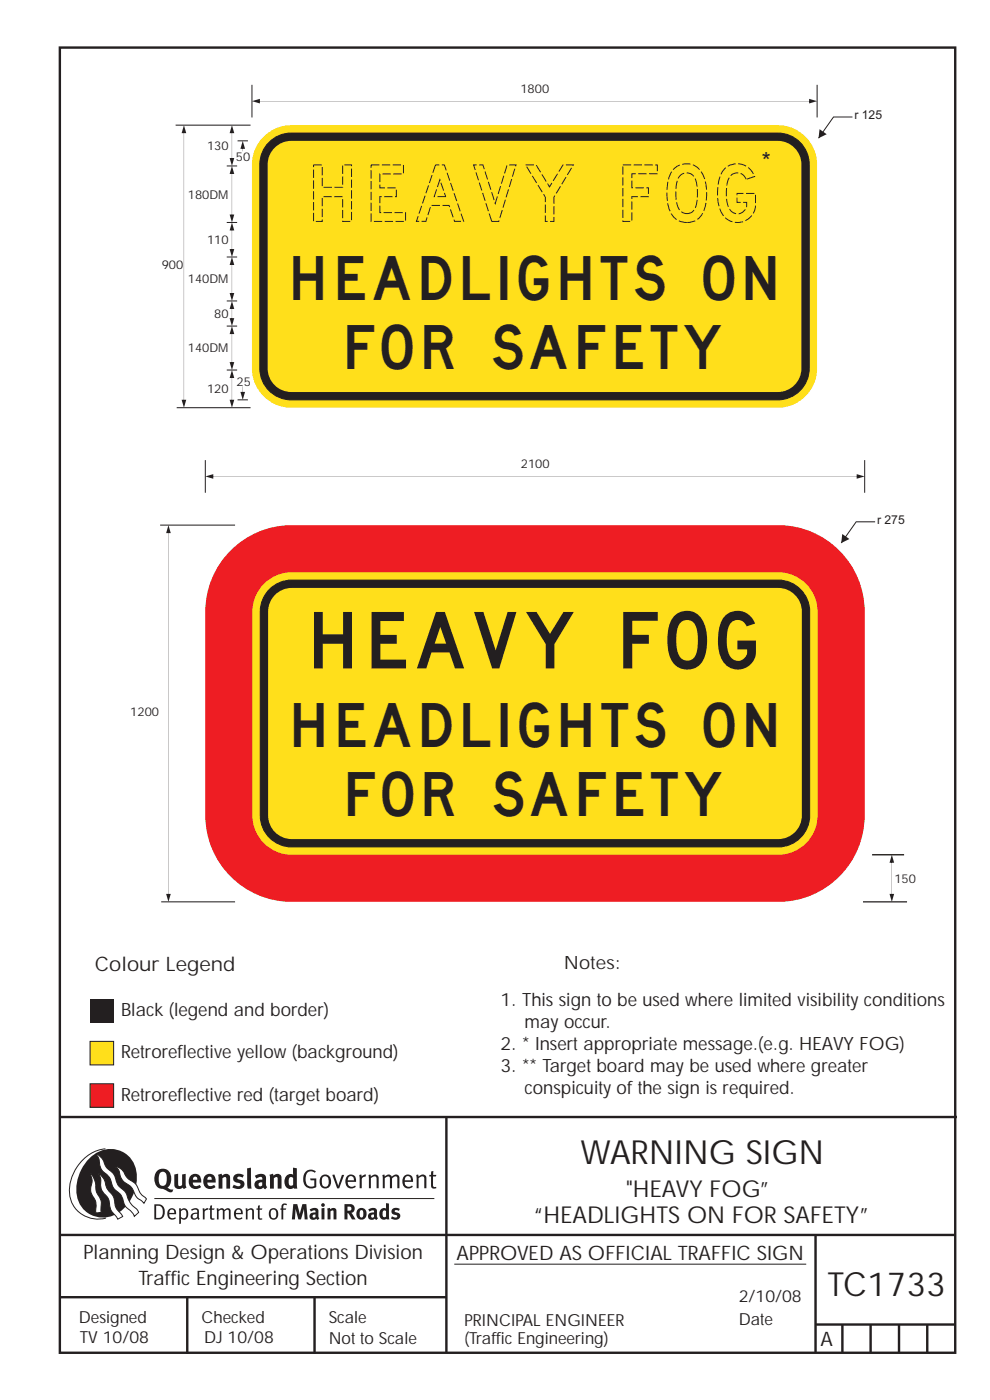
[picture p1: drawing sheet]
<svg xmlns="http://www.w3.org/2000/svg" width="210mm" height="297mm" viewBox="0 0 210 297" stroke-linecap="round" stroke-linejoin="round" font-family="sans-serif">
<g fill="none" stroke="#231f20" stroke-width=".51">
<path d="M12.7 10.1h189.9v276.9h-189.9zM12.7 237h190.3M94.7 236.9v50.1M12.7 262h190M12.7 275.2h82M39.7 275.2v12M66.7 275.2v12M173 262.1v24.9M173.1 281h29.6M178.7 281v6M184.7 281v6M190.7 281v6"/>
<path d="M196.7 281v6"/>
</g>
<path d="M96.4 268.2h74.6" fill="none" stroke="#231f20" stroke-width=".21"/>
<g fill="#231f20">
<path d="M64.9 248.5a1.61 1.61 0 0 1 2.1 0l-.2 .3a1.17 1.17 0 0 0-1.4-.2 1.17 1.17 0 0 0-.6 1.3 1.42 1.42 0 0 0 1.2 1.8l.7-.1v-1.2h-.8l-.1-.4h1.3v1.8a1.82 1.82 0 0 1-2.2 0 1.82 1.82 0 0 1-.6-2.1l.2-.7z" fill-rule="evenodd"/>
<path d="M68.2 249.4a1.77 1.77 0 0 0 .4 2.7 1.39 1.39 0 0 0 1.4-.5 1.39 1.39 0 0 0 .2-1.5 1.19 1.19 0 0 0-2-.7zM68.5 249.7a.83 .83 0 0 1 1 .1 .83 .83 0 0 1 .2 .9 .75 .75 0 0 1-.6 1.1 .75 .75 0 0 1-.8-.9v-.9z" fill-rule="evenodd"/>
<path d="M70.5 249.2h.4l.8 2.4 .8-2.4h.5l-1.1 2.9h-.4z" fill-rule="evenodd"/>
<path d="M73.6 249.6a1.74 1.74 0 0 0 .5 2.5l.9-.1 .5-.2-.2-.3a.89 .89 0 0 1-1.1 .2 .89 .89 0 0 1-.4-1h1.7a1.15 1.15 0 0 0-.4-1.4 1.15 1.15 0 0 0-1.5 .3zM74 249.7a.67 .67 0 0 1 .8-.1 .67 .67 0 0 1 .3 .8h-1.3z" fill-rule="evenodd"/>
<path d="M76.2 249.3l.4-.1 .1 .4 .5-.4h.5l-.2 .5a.61 .61 0 0 0-.8 .6v1.8h-.4z" fill-rule="evenodd"/>
<path d="M78.1 249.3l.5-.1 .1 .4a.89 .89 0 0 1 .9-.4 .89 .89 0 0 1 .7 .7v2.2h-.4v-2.2l-.1-.2-.3-.1-.8 .3v2.2h-.4z" fill-rule="evenodd"/>
<path d="M81.1 249.3l.4-.1 .1 .4a.83 .83 0 0 1 .8-.4 .83 .83 0 0 1 .7 .4 .86 .86 0 0 1 .9-.4 .86 .86 0 0 1 .7 .7v2.2h-.4l-.1-2.4a.5 .5 0 0 0-.8 .1l-.2 .2v2.1h-.5v-2.3l-.4-.2-.7 .3v2.2h-.4z" fill-rule="evenodd"/>
<path d="M85.7 249.6a1.74 1.74 0 0 0 .5 2.5l.9-.1 .5-.2-.2-.3a.89 .89 0 0 1-1.1 .2 .89 .89 0 0 1-.4-1h1.7a1.15 1.15 0 0 0-.5-1.4 1.15 1.15 0 0 0-1.4 .3zM86 249.7a.67 .67 0 0 1 .9-.1 .67 .67 0 0 1 .3 .8h-1.3z" fill-rule="evenodd"/>
<path d="M88.3 249.3l.4-.1 .1 .4a.89 .89 0 0 1 .9-.4 .89 .89 0 0 1 .7 .7v2.2h-.4v-2.2l-.1-.2-.3-.1-.8 .3v2.2h-.4z" fill-rule="evenodd"/>
<path d="M91.5 248.5l.4-.1v.8h.7l-.2 .4h-.5v2.1l.1 .1h.5l.1 .2a.71 .71 0 0 1-1.2-.5v-1.9h-.3v-.4h.3z" fill-rule="evenodd"/>
<path d="M37 249.2l.8-.2v2a.46 .46 0 0 0 .2 .6 .46 .46 0 0 0 .6-.3v-2.1l.8-.2v2.3l.2 .6-.6 .3-.2-.3a1.03 1.03 0 0 1-1.2 .3 1.03 1.03 0 0 1-.6-1.1z" fill-rule="evenodd"/>
<path d="M40.4 249.4a1.64 1.64 0 0 0 0 2.3 1.64 1.64 0 0 0 2.3 .1l-.4-.5a.78 .78 0 0 1-.9 .3 .78 .78 0 0 1-.5-.7h1.8a1.37 1.37 0 0 0-.6-1.7 1.37 1.37 0 0 0-1.7 .2zM41 249.8a.48 .48 0 0 1 .7-.1 .48 .48 0 0 1 .2 .6h-1z" fill-rule="evenodd"/>
<path d="M43.5 249.4a1.65 1.65 0 0 0-.2 2 1.65 1.65 0 0 0 1.9 .7l.5-.3-.3-.5a.78 .78 0 0 1-.9 .4 .78 .78 0 0 1-.5-.8h1.8a1.37 1.37 0 0 0-.6-1.7 1.37 1.37 0 0 0-1.7 .2zM44.1 249.8a.48 .48 0 0 1 .6-.1 .48 .48 0 0 1 .2 .6h-.9z" fill-rule="evenodd"/>
<path d="M46.3 249.2l.7-.2 .1 .4a.95 .95 0 0 1 1-.3 .95 .95 0 0 1 .7 .8v2.3h-.8v-2.3l-.3-.2-.5 .3v2.2h-.8z" fill-rule="evenodd"/>
<path d="M49.7 249.4a1.73 1.73 0 0 1 2-.1l-.2 .5-.6-.2a.42 .42 0 0 0-.6 .3l.2 .2a1.23 1.23 0 0 1 1.4 1.1 1.47 1.47 0 0 1-2.3 .9l-.3-.2 .3-.6 .7 .3a.47 .47 0 0 0 .7-.3 .87 .87 0 0 0-1-.5l-.4-.2-.1-.4z" fill-rule="evenodd"/>
<path d="M54.1 249.4l.3 .6 .3-.2a.62 .62 0 0 1 .9 .1v.4a1.21 1.21 0 0 0-1.3 .3 1.21 1.21 0 0 0-.2 1.3 1.19 1.19 0 0 0 1.7 0l.5 .4 .4-.5-.3-.3v-1.4a.96 .96 0 0 0-1.3-1.1zM55 250.9l.6-.1v.7a.43 .43 0 0 1-.6 .1 .43 .43 0 0 1 0-.7z" fill-rule="evenodd"/>
<path d="M57.2 249.2l.7-.2 .1 .4a.95 .95 0 0 1 1-.3 .95 .95 0 0 1 .7 .8v2.3h-.8v-2.3l-.3-.2-.5 .3v2.2h-.8z" fill-rule="evenodd"/>
<path d="M62.2 247.7v1.5a1.29 1.29 0 0 0-1.4 .1 1.29 1.29 0 0 0-.5 1.4 1.24 1.24 0 0 0 .5 1.3 1.24 1.24 0 0 0 1.5 0l.1 .2h.7l-.1-4.4zM61.5 249.8l.4-.1 .3 .2v1.4l-.3 .2a.48 .48 0 0 1-.6-.4 1.52 1.52 0 0 1 .2-1.3z" fill-rule="evenodd"/>
<path d="M52.4 247.9l.8-.2 .2 4.5h-.8l-.1-.2z" fill-rule="evenodd"/>
</g>
<path d="M22.4 243.7a9 9 0 0 0-7.4 10.9 6.2 6.2 0 0 0 7.5 3.8M32.7 254.3h59.4" fill="none" stroke="#231f20" stroke-width=".21"/>
<path d="M19.1 245.6a5.7 5.7 0 0 1 6.5-1.4 5.7 5.7 0 0 1 3.4 5.7 8.6 8.6 0 0 1-6.2 8.3 5.7 5.7 0 0 1-6.5-7 9.9 9.9 0 0 1 2.8-5.6z" fill-rule="evenodd" fill="#231f20"/>
<path d="M24.4 247.4a3.1 3.1 0 0 1 2.3 2.1l.8 .8a3.2 3.2 0 0 1 2 2.4l.4 .6 1.2 1-.6 1-.2-.3a3.5 3.5 0 0 1-1.9-2.1 3.8 3.8 0 0 0-2.1-2.2 3.5 3.5 0 0 1-1-2.2zM20.4 244.8a3.4 3.4 0 0 1 1.9 2.4l.7 .9a3.3 3.3 0 0 1 1.7 2.6 4.4 4.4 0 0 0 1.7 2l.3 .3a6.1 6.1 0 0 0 2.5 3.7l.2 .5-.9 .9a6.1 6.1 0 0 0-1.9-2.3l-.4-.7a3.6 3.6 0 0 0-1.9-2.8l-.6-1a3.6 3.6 0 0 0-1.9-2.8 3.7 3.7 0 0 1-.8-2.4zM21 249a3.4 3.4 0 0 1 1.5 2.7l.6 1a3.8 3.8 0 0 1 1.4 3.1l.3 .7 1.2 1.6-1 .5-.5-.7a3.2 3.2 0 0 1-1.3-2.8 4.3 4.3 0 0 0-1.4-2.2 4.7 4.7 0 0 1-.5-3zM19.2 249a5.1 5.1 0 0 1 1.2 3.7l.3 .6a3.1 3.1 0 0 1 .7 3l.1 .9-1.1 .1-.1-.7a3.5 3.5 0 0 0-.9-3.3 3.6 3.6 0 0 1 .1-2.5z" fill-rule="evenodd" fill="#fff" stroke="#231f20" stroke-width=".21"/>
<g fill="#231f20">
<path d="M33.4 248.4a2.51 2.51 0 0 0 .4 3.7l.8 .1a2.78 2.78 0 0 0 2 .7l.2-.6h-.6l-.7-.3a2.56 2.56 0 0 0 0-3.8 1.83 1.83 0 0 0-2.1 .2zM34 248.7a.87 .87 0 0 1 1 .1 .87 .87 0 0 1 .4 .9v.4a1.17 1.17 0 0 1-.9 1.5l-.3-.1a2.38 2.38 0 0 1-.2-2.8z" fill-rule="evenodd"/>
<path d="M33.1 255.8v2.6a1.12 1.12 0 0 0 1.2-.3 1.12 1.12 0 0 0 .2-1.2l-.1-.5-.3-.5zM32.7 255.5h1.1a1.67 1.67 0 0 1 1.2 1.6 1.67 1.67 0 0 1-1.3 1.6h-1zM36.1 256.8l-.2 .5h1.1a.55 .55 0 0 0-.3-.6 .55 .55 0 0 0-.6 .1zM35.8 256.6a.95 .95 0 0 1 1.2-.1 .95 .95 0 0 1 .4 1.1h-1.5a.72 .72 0 0 0 .4 .8 .72 .72 0 0 0 .9-.2l.1 .3a1.15 1.15 0 0 1-1.5 0 1.15 1.15 0 0 1-.2-1.5zM38.4 257v1.1a.7 .7 0 0 0 .9 .2 .7 .7 0 0 0 .2-.9 .61 .61 0 0 0-.4-.7 .61 .61 0 0 0-.7 .3zM38 256.4l.3-.1 .1 .4a.95 .95 0 0 1 1.2-.2 .95 .95 0 0 1 .3 1.2 .92 .92 0 0 1-.5 .9 .92 .92 0 0 1-1-.1v1.1l-.4 .1zM40.9 257.7a.5 .5 0 0 0 .2 .8 .5 .5 0 0 0 .7-.4v-.6zM40.5 256.6a1 1 0 0 1 1.7 .3v1.4l.2 .2-.2 .3-.3-.4a.78 .78 0 0 1-1.4 0 .78 .78 0 0 1 .8-1.1h.5a.58 .58 0 0 0-.3-.7 .58 .58 0 0 0-.7 .2zM43 256.4l.3-.1 .1 .4 .3-.3 .5-.1-.2 .4a.52 .52 0 0 0-.6 .5v1.5h-.4zM44.6 255.8l.4-.1-.1 .7h.6l-.1 .2h-.5v1.5a.35 .35 0 0 0 .6 .3v.3a.57 .57 0 0 1-.6 0 .57 .57 0 0 1-.3-.5v-1.6h-.3v-.2h.3zM45.9 256.4l.4-.1 .1 .4 .2-.2a.64 .64 0 0 1 1 .2 .7 .7 0 0 1 .8-.4 .7 .7 0 0 1 .5 .6v1.8h-.4v-1.7l-.2-.4-.7 .4v1.7h-.3v-1.7a.38 .38 0 0 0-.3-.4 .38 .38 0 0 0-.5 .2l-.1 .2v1.7h-.4zM50.2 256.8l-.2 .5h1.1a.55 .55 0 0 0-.2-.6 .55 .55 0 0 0-.7 .1zM49.9 256.6a.95 .95 0 0 1 1.2-.1 .95 .95 0 0 1 .4 1.1h-1.5a.72 .72 0 0 0 .4 .8 .72 .72 0 0 0 .9-.2l.1 .3a1.15 1.15 0 0 1-1.5 0 1.15 1.15 0 0 1-.2-1.5zM52.1 256.4l.3-.1 .1 .4a.72 .72 0 0 1 .8-.4 .72 .72 0 0 1 .6 .6v1.8h-.4v-1.6a.45 .45 0 0 0-.3-.5 .45 .45 0 0 0-.5 .2l-.2 .2v1.7h-.3zM54.7 255.8l.4-.1v.7h.6l-.1 .2h-.5v1.5a.35 .35 0 0 0 .5 .3v.3a.57 .57 0 0 1-.6 0 .57 .57 0 0 1-.3-.5v-1.6h-.3v-.2h.3zM57.6 256.7l-.2 .8a.65 .65 0 0 0 .3 .8 .65 .65 0 0 0 .8-.2l.1-.1a.93 .93 0 0 0-.7-1.4zM57.3 256.6a1.12 1.12 0 0 1 1.4 0 1.12 1.12 0 0 1 .2 1.5 1.01 1.01 0 0 1-1.2 .6 1.01 1.01 0 0 1-.7-1.2zM59.9 255.5l.5-.2 .5 .1-.2 .3-.3-.1-.3 .2v.6h.6l-.1 .2h-.5v2.1h-.4v-2.1h-.2v-.2h.2zM62.2 255.4l-.3 3.3h.7l.1-2.3 .6 2.3h.5l.7-2.3 .1 2.3h.7l-.3-3.3h-.9l-.5 2.2-.5-2.2zM65.7 256.6l.3 .4a.51 .51 0 0 1 .5-.3 .51 .51 0 0 1 .4 .4v.1a.88 .88 0 0 0-1.1 .3 .88 .88 0 0 0 .2 1.2 .9 .9 0 0 0 1.1-.2l.3 .3 .4-.4-.3-.3v-1a.87 .87 0 0 0-.4-.9 .87 .87 0 0 0-1 .2zM66.4 257.7l.5-.1v.6l-.1 .1h-.3l-.2-.2zM68.2 256.3v2.4h.6v-2.5zM68.1 255.6a.4 .4 0 0 0 .8 0 .4 .4 0 0 0-.8 0zM69.4 256.4l.1 2.3h.6v-1.7a.33 .33 0 0 1 .4-.2 .33 .33 0 0 1 .2 .3v1.6h.7v-1.8a.75 .75 0 0 0-.6-.6 .75 .75 0 0 0-.8 .2v-.3zM73.1 255.4v3.3h.6v-1.4l.3 .3 .7 1.1h.7l-.9-1.4a.94 .94 0 0 0 .7-1 .94 .94 0 0 0-.9-.9zM73.7 256a.51 .51 0 0 1 .7 .1 .51 .51 0 0 1-.1 .7h-.6zM75.9 256.6a1.19 1.19 0 0 0-.1 1.7 1.19 1.19 0 0 0 1.7 0 1.19 1.19 0 0 0 0-1.6 1.19 1.19 0 0 0-1.6-.1zM76.5 256.8l.2-.1a.99 .99 0 0 1 0 1.6 1.06 1.06 0 0 1-.2-1.5zM78.1 256.6l.3 .4a.51 .51 0 0 1 .5-.3 .51 .51 0 0 1 .4 .4v.1a.88 .88 0 0 0-1.1 .3 .88 .88 0 0 0 .2 1.2 .9 .9 0 0 0 1.1-.2l.3 .3 .4-.4-.2-.3v-1a.87 .87 0 0 0-.5-.9 .87 .87 0 0 0-1 .2zM78.9 257.7l.4-.1v.6l-.1 .1h-.3l-.2-.2zM81.9 255.2v1.2a1.2 1.2 0 0 0-1.4 .6 1.2 1.2 0 0 0 .2 1.4l.5 .3 .8-.1v.1h.6l-.1-3.4zM81.4 256.8l.5 .1-.1 1.2a.46 .46 0 0 1-.5 0 .46 .46 0 0 1-.2-.6zM83.3 256.4a.79 .79 0 0 0-.2 1 .79 .79 0 0 0 1 .4 .33 .33 0 0 1 0 .5 .33 .33 0 0 1-.5-.1l-.5-.2-.2 .5a1.15 1.15 0 0 0 1.2 .3 1.15 1.15 0 0 0 .8-1 1.49 1.49 0 0 0-1.2-.8 .4 .4 0 0 1 .3-.3 .4 .4 0 0 1 .4 .1l.2 .1 .2-.4a1.47 1.47 0 0 0-1.5-.1z" fill-rule="evenodd"/>
</g>
<path d="M19.1 220.9h5v5h-5z" fill-rule="evenodd" fill="#ffdf1b" stroke="#231f20" stroke-width=".21"/>
<path d="M19.1 229.9h5v5h-5z" fill-rule="evenodd" fill="#ee1d23" stroke="#231f20" stroke-width=".21"/>
<path d="M19.1 211.9h5v5h-5z" fill-rule="evenodd" fill="#231f20"/>
<path d="M55.9 29a8.3 8.3 0 0 1 5.9-2.4h103.2a8.3 8.3 0 0 1 8.3 8.3v43.3a8.3 8.3 0 0 1-8.3 8.3h-103.2a8.3 8.3 0 0 1-8.4-8.3v-43.3a8.3 8.3 0 0 1 2.5-5.9z" fill-rule="evenodd" fill="#ffdf1b"/>
<path d="M56.7 30.5a6.7 6.7 0 0 1 5.1-2.3h103.2a6.7 6.7 0 0 1 6.7 6.7v43.3a6.7 6.7 0 0 1-6.7 6.6h-103.2a6.7 6.7 0 0 1-6.7-6.6v-43.3a6.6 6.6 0 0 1 1.6-4.4z" fill-rule="evenodd" fill="#231f20" stroke="#231f20" stroke-width=".21"/>
<path d="M58 31.7a5 5 0 0 1 3.8-1.8h103.2a5 5 0 0 1 5 5v43.3a5 5 0 0 1-5 5h-103.2a5 5 0 0 1-5-5v-43.3a5 5 0 0 1 1.2-3.2z" fill-rule="evenodd" fill="#ffdf1b"/>
<path d="M171.6 21l1.7 .5-1.7 .4zM55 21.4l116.8 .1zM53.4 21.5l1.7-.5v.9z" fill="#231f20"/>
<path d="M173.3 18v6.9M180.8 24.8h-4l-3.2 4.5" fill="none" stroke="#231f20" stroke-width=".21"/>
<path d="M173.8 27.4l1.6 1.1-1.8 .8z" fill="#231f20"/>
<path d="M49.2 47.2l.5 1.7h-1zM49.2 48.7v4.3zM48.7 52.8h1l-.5 1.7z" fill="#231f20"/>
<path d="M37.2 26.5h15.9M37.5 86.5h15.6" fill="none" stroke="#231f20" stroke-width=".21"/>
<g fill="#231f20">
<path d="M49.2 69.2l.5 1.7h-1zM49.2 70.7v6.3zM48.7 76.8h1l-.5 1.7z"/>
<path d="M38.5 84.8h1l-.5 1.7zM39 28.1v56.9zM39 26.6l.5 1.6h-1z"/>
<path d="M51 83.1h1l-.5 1.7zM51.5 82v1.3z"/>
</g>
<path d="M48.1 47.2h2.2M50.4 84.8h2.2" fill="none" stroke="#231f20" stroke-width=".21"/>
<path d="M48.7 45.5h1l-.5 1.7zM49.2 36.8v8.9zM49.2 35.2l.5 1.7h-1z" fill="#231f20"/>
<path d="M50.4 29.9h2.2" fill="none" stroke="#231f20" stroke-width=".21"/>
<path d="M51.5 29.9l.5 1.7h-1zM51.5 31.4v.7z" fill="#231f20"/>
<path d="M48.1 78.5h2.2" fill="none" stroke="#231f20" stroke-width=".21"/>
<path d="M48.7 84.8h1l-.5 1.7zM49.2 80v5zM49.2 78.5l.5 1.7h-1z" fill="#231f20"/>
<path d="M48.1 35.2h2.2" fill="none" stroke="#231f20" stroke-width=".21"/>
<path d="M49.2 26.6l.5 1.6h-1zM49.2 28.1v5.6zM48.7 33.5h1l-.5 1.7z" fill="#231f20"/>
<path d="M48.1 54.5h2.2M48.1 63.8h2.2" fill="none" stroke="#231f20" stroke-width=".21"/>
<path d="M48.7 62.2h1l-.5 1.7zM49.2 56.1v6.2zM49.2 54.5l.5 1.7h-1z" fill="#231f20"/>
<path d="M48.1 69.2h2.2" fill="none" stroke="#231f20" stroke-width=".21"/>
<path d="M48.7 67.5h1l-.5 1.7zM49.2 65.4v2.2zM49.2 63.9l.5 1.6h-1z" fill="#231f20"/>
<path d="M53.4 18v6.9" fill="none" stroke="#231f20" stroke-width=".21"/>
<path d="M49.5 116.2a18.2 18.2 0 0 1 12.4-4.8h103.2a18.3 18.3 0 0 1 18.3 18.3v43.3a18.3 18.3 0 0 1-18.3 18.3h-103.2a18.3 18.3 0 0 1-18.3-18.3v-43.3a18.3 18.3 0 0 1 5.9-13.5z" fill-rule="evenodd" fill="#ee1d23"/>
<path d="M56 123.8a8.3 8.3 0 0 1 5.9-2.4h103.2a8.3 8.3 0 0 1 8.3 8.3v43.3a8.3 8.3 0 0 1-8.3 8.3h-103.2a8.3 8.3 0 0 1-8.4-8.3v-43.3a8.3 8.3 0 0 1 2.5-5.9z" fill-rule="evenodd" fill="#ffdf1b"/>
<path d="M57.5 124.7a6.6 6.6 0 0 1 4.4-1.6h103.2a6.7 6.7 0 0 1 6.7 6.6v43.3a6.7 6.7 0 0 1-6.7 6.7h-103.2a6.7 6.7 0 0 1-6.7-6.7v-43.3a6.7 6.7 0 0 1 2.3-5z" fill-rule="evenodd" fill="#231f20" stroke="#231f20" stroke-width=".21"/>
<path d="M58.7 125.9a5 5 0 0 1 3.2-1.2h103.2a5 5 0 0 1 5 5v43.3a5 5 0 0 1-5 5h-103.2a5 5 0 0 1-5-5v-43.3a5 5 0 0 1 1.8-3.8z" fill-rule="evenodd" fill="#ffdf1b"/>
<path d="M181.7 100.6l1.7 .5-1.7 .5zM45.1 101l136.8 .1zM43.6 101.1l1.6-.5v1z" fill="#231f20"/>
<path d="M183.4 97.6v6.9M185.6 110.7h-4l-3.2 4.5" fill="none" stroke="#231f20" stroke-width=".21"/>
<path d="M178.7 113.3l1.5 1.1-1.8 .8z" fill="#231f20"/>
<path d="M34 111.4h15.9M34.2 191.3h15.7" fill="none" stroke="#231f20" stroke-width=".21"/>
<g fill="#231f20">
<path d="M35.2 189.6h1l-.5 1.7zM35.7 112.9l.1 76.9zM35.7 111.4l.5 1.7h-1z"/>
<path d="M188.7 189.6h1l-.5 1.7zM189.2 182.9v6.9zM189.2 181.3l.5 1.7h-1z"/>
</g>
<path d="M43.6 97.6v6.9M183.1 191.3h9.3M185 181.3h6.8" fill="none" stroke="#231f20" stroke-width=".21"/>
<g font-size="12" fill="#231f20">
<text x="66.5" y="47">HEAVY FOG</text>
<text x="66.6" y="141.8">HEAVY FOG</text>
</g>
<g font-size="9.3" fill="#231f20">
<text x="62.3" y="63.7">HEADLIGHTS ON</text>
<text x="73.7" y="78.3">FOR SAFETY</text>
<text x="62.4" y="158.5">HEADLIGHTS ON</text>
<text x="73.8" y="173.2">FOR SAFETY</text>
</g>
<g font-size="7.1" fill="#231f20">
<text x="123.1" y="247">WARNING SIGN</text>
<text x="175.5" y="274.9">TC1733</text>
</g>
<g font-size="4.9" fill="#231f20">
<text x="161.6" y="35.8">*</text>
<text x="132.8" y="254">&quot;HEAVY FOG”</text>
<text x="113.2" y="259.5">“HEADLIGHTS ON FOR SAFETY”</text>
</g>
<g font-size="4.2" fill="#231f20">
<text x="20.1" y="205.9">Colour Legend</text>
<text x="17.7" y="267">Planning Design &amp; Operations Division</text>
<text x="96.9" y="267.2">APPROVED AS OFFICIAL TRAFFIC SIGN</text>
<text x="29.4" y="272.6">Traffic Engineering Section</text>
<text x="174.1" y="285.6">A</text>
</g>
<g font-size="3.9" fill="#231f20">
<text x="119.6" y="205.5">Notes:</text>
<text x="25.7" y="215.5">Black (legend and border)</text>
<text x="106.2" y="213.5">1. This sign to be used where limited visibility conditions</text>
<text x="111.3" y="218.1">may occur.</text>
<text x="25.7" y="224.5">Retroreflective yellow (background)</text>
<text x="106.2" y="227.4">3. ** Target board may be used where greater</text>
<text x="106.2" y="222.8">2. * Insert appropriate message.(e.g. HEAVY FOG)</text>
<text x="25.7" y="233.5">Retroreflective red (target board)</text>
<text x="111.3" y="232.1">conspicuity of the sign is required.</text>
</g>
<g font-size="3.5" fill="#231f20">
<text x="16.7" y="280.6">Designed</text>
<text x="42.7" y="280.6">Checked</text>
<text x="69.7" y="280.6">Scale</text>
<text x="98.5" y="281.3">PRINCIPAL ENGINEER</text>
<text x="156.7" y="281.2">Date</text>
<text x="156.7" y="276.2">2/10/08</text>
<text x="16.9" y="284.8">TV 10/08</text>
<text x="43.3" y="284.8">DJ 10/08</text>
<text x="69.7" y="285.2">Not to Scale</text>
<text x="98.5" y="285.1">(Traffic Engineering)</text>
</g>
<g font-size="2.6" fill="#231f20">
<text x="110.4" y="19.7">1800</text>
<text x="181.2" y="25.3">r 125</text>
<text x="43.9" y="31.8">130</text>
<text x="50" y="34.1">50</text>
<text x="39.8" y="42.1">180DM</text>
<text x="43.9" y="51.8">110</text>
<text x="34.3" y="57">900</text>
<text x="39.8" y="60.1">140DM</text>
<text x="45.5" y="67.4">80</text>
<text x="39.8" y="74.8">140DM</text>
<text x="43.9" y="83.4">120</text>
<text x="50.2" y="82">25</text>
<text x="110.5" y="99.3">2100</text>
<text x="186" y="111.1">r 275</text>
<text x="27.6" y="151.9">1200</text>
<text x="189.7" y="187.3">150</text>
</g>
</svg>
